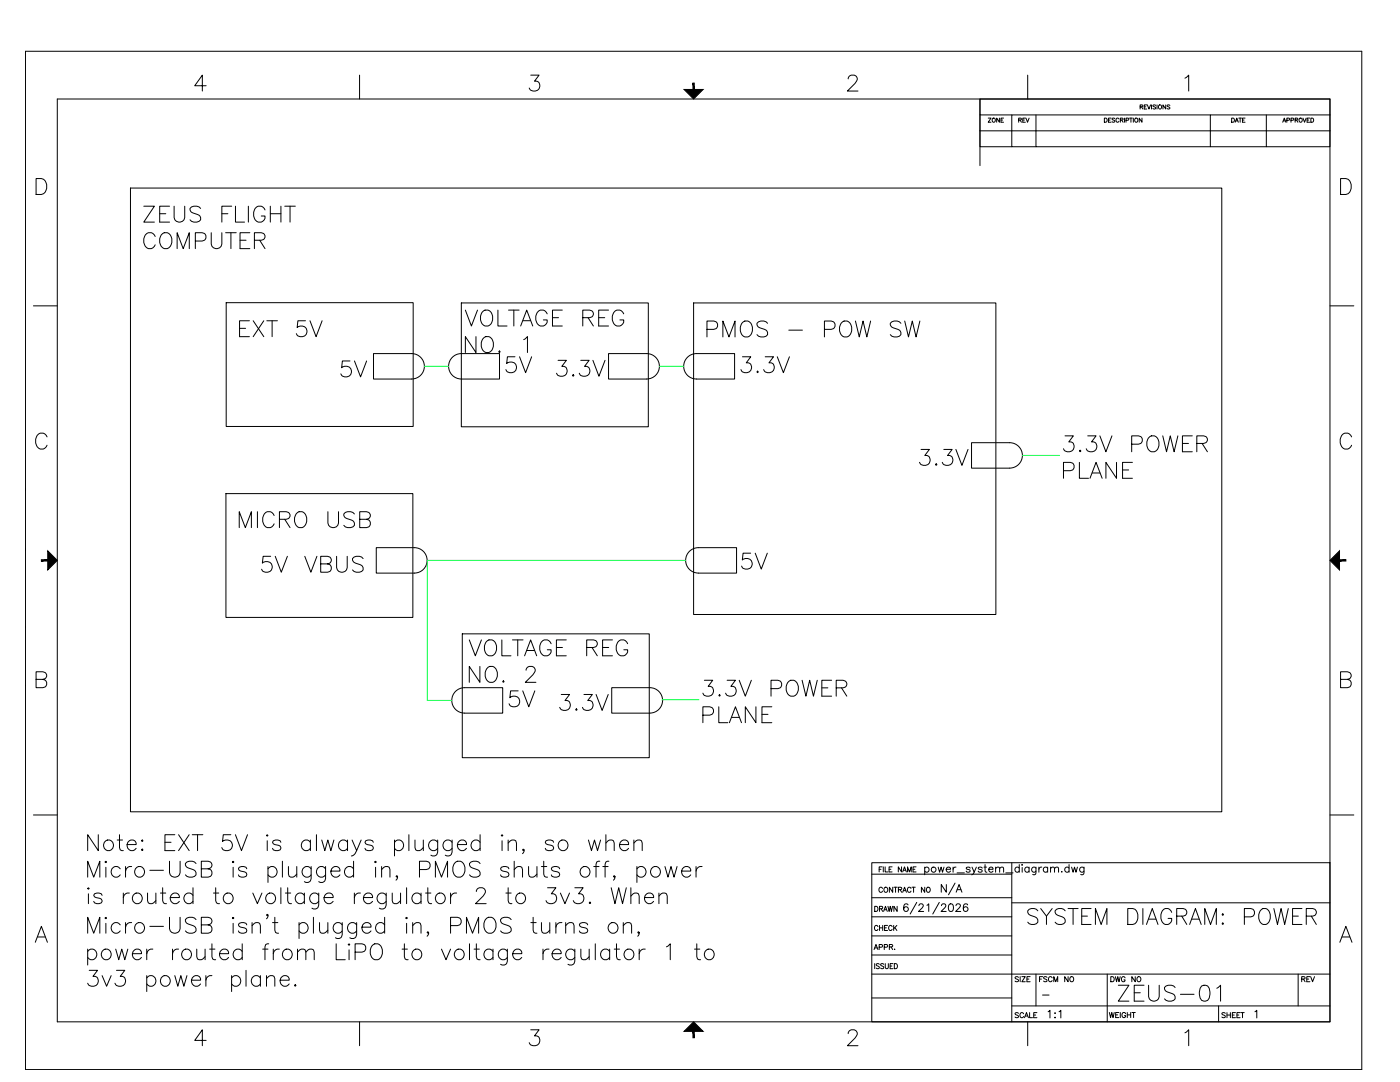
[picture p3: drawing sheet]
<svg xmlns="http://www.w3.org/2000/svg" width="559mm" height="432mm" viewBox="0 0 559 432" stroke-linecap="round" stroke-linejoin="round" font-family="sans-serif">
<!-- layer: Title Block -->
<g fill="none" stroke="#000" stroke-width=".4">
<path d="M10.2 20.5h533.3v406.3h-533.3zM22.9 39.5h507.9v368.3h-507.9zM82.3 34.2h-4.6l3.1-4.2v6.3M143.5 30v9.5M211.8 30h3.4l-1.9 2.4a2.04 2.04 0 0 1 2.2 2.3 2.04 2.04 0 0 1-2.7 1.6l-1-.3-.6-.9M338.5 31.5a1.53 1.53 0 0 1 1.3-1.5h1.2a1.54 1.54 0 0 1 .9 2.4l-3.7 3.9h4.3M391.1 39.5v26.6M410.2 30v9.5M473 31.2l1.5-1.2v6.3M403.8 45.9h-12.7v-6.4h139.7v6.4h-47.7v12.7h22.3M413.5 45.9v12.7h69.6M440.8 47.1h.6a.88 .88 0 0 1 .5 .9 .88 .88 0 0 1-.5 .8h-.6z"/>
<path d="M442.5 47.9h.6M443.5 47.1h-1v1.7h1M445 47.4l-1-.2-.1 .5 .9 .4 .2 .4-.4 .3-.7-.3M446.6 47.5a.61 .61 0 0 0-.7-.4 .61 .61 0 0 0-.5 .6v.4a.61 .61 0 0 0 .5 .7 .61 .61 0 0 0 .7-.4M447.2 47.9l.9-.1 .1-.5-1-.2v1.7M447.7 47.9l.6 .9M448.8 47.1v1.7M449.4 48l1-.1 .1-.6-1.1-.2v1.7M450.9 47.1h1.1M451.4 47.1v1.7M452.4 47.1v1.7M455.1 42.6h.9l.1-.6-1-.1v1.6"/>
<path d="M455.6 42.6l.6 .9M455.8 47.1v1.7l-1.1-1.7v1.7M456.7 42.6h.7M457.7 41.9h-1v1.6h1M458 41.9l.6 1.6 .6-1.6M459.6 41.9v1.6M461.3 42.1l-.4-.2-.7 .2 1.1 .9-.4 .5-.7-.2M461.8 41.9v1.6M465.3 41.9v1.6l-1.1-1.6v1.6M466.9 42.1l-.9-.2-.1 .5 .9 .4 .1 .5-.4 .2-.7-.2M483.1 45.9h-79.3v12.7h9.7M505.4 45.9v12.7h25.4v-6.4h-139.7v6.4h12.7"/>
<path d="M14.4 71.3h2.1a3.4 3.4 0 0 1 2.2 3.1 3.4 3.4 0 0 1-2.2 3.2h-2.1zM535.1 71.3h2.1a3.4 3.4 0 0 1 2.2 3.1 3.4 3.4 0 0 1-2.2 3.2h-2.1zM13.3 122.1h9.6M530.8 122.1h9.6M18.8 174.4a2.34 2.34 0 0 0-2.7-1.6 2.34 2.34 0 0 0-1.9 2.5 2.93 2.93 0 0 0 3.1 3.9l1.2-.9 .3-.6M539.5 174.4a2.34 2.34 0 0 0-2.7-1.6 2.34 2.34 0 0 0-1.9 2.5 2.93 2.93 0 0 0 3.1 3.9l1.2-.9 .3-.6M10.1 194.9v.7M10.1 218.9v.6M10.1 250.1l.1 .2M10.1 273.7h.1M14.4 271.1h2.7l.9-.3a1.45 1.45 0 0 0 0-2.4l-.9-.3h-2.7v6.3h2.7a1.66 1.66 0 0 0 1.6-1.6 1.66 1.66 0 0 0-1.6-1.7M535.1 271.1h2.7l.9-.3a1.48 1.48 0 0 0 0-2.4l-.9-.3h-2.7v6.3h2.7a1.66 1.66 0 0 0 1.6-1.6 1.66 1.66 0 0 0-1.6-1.7"/>
<path d="M13.3 325.2h9.6M530.8 325.2h9.6M348 344.3h182.8v63.5h-182.8zM348 358.3h55.8M348 348.9h55.8M350.9 346.9h.7M352.1 345.9h-1.2v2.1M352.6 345.9v2.1M353.3 345.9v2.1h1.1M354.9 346.9h.7M356.1 345.9h-1.2v2.1h1.2M359.8 345.9v2.1l-1.3-2.1v2.1"/>
<path d="M360.3 348l.7-2.1 .8 2.1M360.6 347.3h.9M362.2 348v-2.1l.8 2.1 .7-2.1v2.1M364.4 346.9h.8M365.6 345.9h-1.2v2.1h1.2M403.8 344.3v63.5M14.1 376l2.4-6.3 2.4 6.3M15 373.9h3M348 365.9h55.8M348 373.5h55.8M403.8 360.3h127M534.8 376l2.4-6.3 2.4 6.3"/>
<path d="M535.7 373.9h3M348 381.1h55.8M348 398.3h55.8M348 388.7h182.8M413.5 388.7v12.7M441.9 388.7v19.1M518.1 388.7v12.7M82.3 415.2h-4.6l3.1-4.2v6.3M143.5 407.8v9.5M211.8 411h3.4l-1.9 2.4a2.03 2.03 0 0 1 2.2 2.3 2.03 2.03 0 0 1-2.7 1.6l-1-.3-.6-.9M338.5 412.5a1.58 1.58 0 0 1 1.3-1.5h1.2a1.57 1.57 0 0 1 .9 2.4l-3.7 3.9h4.3M403.8 401.4h127"/>
<path d="M410.2 407.8v9.5M473 412.2l1.5-1.2v6.3M500.9 403.8l.7-.6v3M10.1 422.8l.1 .4"/>
<circle cx="453.5" cy="47.9" r=".75"/>
<circle cx="463" cy="42.6" r=".75"/>
</g>
<g fill="#000" stroke="#000" stroke-width=".4">
<path d="M273 35.7h7.7l-3.9 3.8zM19.1 219.8l3.8 3.8-3.8 3.8zM530.8 223.6l3.9-3.8v7.6zM276.8 407.8l3.9 3.8h-7.7z"/>
<path d="M276.6 33.2l.5 2.5v-2.5zM276.6 33.2l.5 2.5h-.5z"/>
<path d="M16.5 223.4v.5l2.6-.5zM16.5 223.9l2.6-.5v.5z"/>
<path d="M534.7 223.9h2.5v-.5zM534.7 223.4h2.5l-2.5 .5z"/>
<path d="M276.6 411.6v2.5h.5zM276.6 411.6h.5v2.5z"/>
</g>
<!-- layer: 0 -->
<g fill="none" stroke="#000" stroke-width=".4">
<path d="M52.1 75h435.6v249h-435.6zM57.4 82.3h4.2l-4.2 6.3h4.2M61.9 94.4a2.34 2.34 0 0 0-2.6-1.5 2.34 2.34 0 0 0-1.9 2.4 2.93 2.93 0 0 0 3 3.9l.6-.3 .9-1.2M63.7 85.3h2.5M64.4 93.8a2.35 2.35 0 0 1 2.6-.8 2.35 2.35 0 0 1 1.6 2.3 2.93 2.93 0 0 1-3 3.9 3.7 3.7 0 0 1-1.2-5.4zM67.7 82.3h-4v6.3h4M69.5 82.3v4.5a2.14 2.14 0 0 0 2.1 1.9 2.14 2.14 0 0 0 2.1-1.9v-4.5M70.7 99.2v-6.3l2.4 6.3 2.5-6.3v6.3M78 96.2h2.7a1.66 1.66 0 0 0 1.6-1.7 1.66 1.66 0 0 0-1.6-1.6h-2.7v6.3M80.1 83.2a2.83 2.83 0 0 0-4.3 0 1.59 1.59 0 0 0 1.3 1.8l1.8 .6a1.52 1.52 0 0 1 1.1 1.2 1.52 1.52 0 0 1-.5 1.5 2.87 2.87 0 0 1-3.7-.6M84.3 92.9v4.5a2.14 2.14 0 0 0 2.1 1.8 2.14 2.14 0 0 0 2.1-1.8v-4.5M88.5 85.3h2.5"/>
<path d="M90.1 92.9h4.2M92.2 92.9v6.3M92.5 82.3h-4v6.3M94 82.3v6.3h3.6M95.8 95.9h2.4M99.1 82.3v6.3M99.7 92.9h-3.9v6.3h3.9M101.5 95.9h2.8l.9-.3a1.48 1.48 0 0 0 0-2.4l-.9-.3h-2.8v6.3M103.7 95.9l2.1 3.3M105.8 83.8a2.33 2.33 0 0 0-2.7-1.5 2.33 2.33 0 0 0-1.9 2.4 2.76 2.76 0 0 0 .6 3 2.76 2.76 0 0 0 3.1 .6l.9-1.2v-.9h-1.5M107.9 85.3h4.2M107.9 82.3v6.3"/>
<path d="M112.1 82.3v6.3M113.7 82.3h4.2M115.8 82.3v6.3M90.3 120.8h74.6v49.4h-74.6zM184.1 120.9h74.7v49.4h-74.7zM185.7 123.8l2.5 6.3 2.4-6.3M190 134.3v6.4l-4.3-6.4v6.4M192.4 124.7a2.34 2.34 0 0 1 2.7-.9 2.34 2.34 0 0 1 1.5 2.4 2.76 2.76 0 0 1-.6 3 2.76 2.76 0 0 1-3 .6 3.9 3.9 0 0 1-.6-5.1zM193.3 134.6a2.41 2.41 0 0 1 3.6 2.2 2.76 2.76 0 0 1-.6 3 2.76 2.76 0 0 1-3 .6 3.9 3.9 0 0 1 0-5.8zM198.7 123.8v6.3h3.7M203 123.8h4.2M205.1 123.8v6.3"/>
<path d="M207.8 130.1l2.4-6.3 2.4 6.3M208.7 128h3M209 135.5l1.5-1.2v6.4M218.4 125.3a2.34 2.34 0 0 0-2.7-1.6 2.34 2.34 0 0 0-1.8 2.5 2.93 2.93 0 0 0 3 3.9 2.18 2.18 0 0 0 1.5-2.4h-1.5M220.5 126.8h2.4M224.4 123.8h-3.9v6.3h3.9M232.6 126.8h2.7l.9-.3a1.48 1.48 0 0 0 0-2.4l-.9-.3h-2.7v6.3M234.7 126.8l2.1 3.3M239 126.8h2.4M242.9 123.8h-3.9v6.3h3.9M248.9 125.3a2.34 2.34 0 0 0-2.6-1.6 2.34 2.34 0 0 0-1.9 2.5 2.93 2.93 0 0 0 3 3.9 2.18 2.18 0 0 0 1.5-2.4h-1.5M276.8 120.9h120.7v124.3h-120.7z"/>
<path d="M149.1 141.1h15.2a5.1 5.1 0 0 1 5.1 5.1 5.1 5.1 0 0 1-5.1 5.1h-15.2zM180.9 142.3a5 5 0 0 1 3.2-1.2h15.3v10.2h-15.3a5.1 5.1 0 0 1-4.7-3.4 5.1 5.1 0 0 1 1.5-5.6zM242.9 141.1h15.2a5.1 5.1 0 0 1 5.1 5.1 5.1 5.1 0 0 1-5.1 5.1h-15.2zM274.1 142.9l.6-.6a5 5 0 0 1 3.3-1.2h15.2v10.2h-15.2a5.1 5.1 0 0 1-4.6-3 5.1 5.1 0 0 1 .7-5.4zM387.8 176.7h15.2a5.1 5.1 0 0 1 5.1 5.1 5.1 5.1 0 0 1-5.1 5h-15.2zM425.1 173.9h3.3l-1.8 2.5a2.04 2.04 0 0 1 2.2 2.3 2.04 2.04 0 0 1-2.8 1.6l-.9-.3-.6-.9M430.8 180l.3-.3 .3 .3-.3 .3zM434.2 173.9h3.3l-1.8 2.5a2.04 2.04 0 0 1 2.1 2.3 2.04 2.04 0 0 1-2.7 1.6l-.9-.3-.6-.9M439 173.9l2.4 6.4 2.4-6.4M451.7 177.3h2.7a1.66 1.66 0 0 0 1.6-1.7 1.66 1.66 0 0 0-1.6-1.7h-2.7v6.4M458.4 174.9a2.34 2.34 0 0 1 2.6-.9 2.34 2.34 0 0 1 1.6 2.4 2.76 2.76 0 0 1-.6 3 2.76 2.76 0 0 1-3 .6 3.9 3.9 0 0 1-.6-5.1zM464.1 173.9l1.5 6.4 1.5-6.4 1.5 6.4 1.5-6.4"/>
<path d="M472 177h2.4M475.9 173.9h-3.9v6.4h3.9M477.7 177h2.7l.9-.4a1.48 1.48 0 0 0 0-2.4l-.9-.3h-2.7v6.4M479.8 177l2.1 3.3M90.2 197h74.6v49.4h-74.6zM424.5 187.8h2.7a1.66 1.66 0 0 0 1.6-1.6 1.66 1.66 0 0 0-1.6-1.7h-2.7v6.4M430.8 184.5v6.4h3.7M435.1 190.9l2.4-6.4 2.4 6.4M436 188.8h3M445.7 184.5v6.4l-4.3-6.4v6.4M448.1 187.6h2.4M452 184.5h-3.9v6.4h3.9"/>
<path d="M150.2 218.6h15.2a5.1 5.1 0 0 1 5.1 5 5.1 5.1 0 0 1-5.1 5.1h-15.2zM274.9 220.4l.6-.6a5 5 0 0 1 3.3-1.2h15.2v10.1h-15.2a5.1 5.1 0 0 1-4.7-2.9 5.1 5.1 0 0 1 .8-5.4zM184.5 253h74.7v49.4h-74.7zM187.3 255.4l2.4 6.3 2.5-6.3M194 256.3a2.34 2.34 0 0 1 2.6-.9 2.34 2.34 0 0 1 1.6 2.4 2.78 2.78 0 0 1-.6 3 2.78 2.78 0 0 1-3 .6 4 4 0 0 1-.6-5.1zM200.3 255.4v6.3h3.6M204.5 255.4h4.3M206.7 255.4v6.3M210.3 259.6h3M220 256.9a2.33 2.33 0 0 0-2.7-1.5 2.33 2.33 0 0 0-1.9 2.4 2.78 2.78 0 0 0 .6 3 2.78 2.78 0 0 0 3.1 .6l.9-1.2v-.9h-1.6M222.1 258.4h2.4M226 255.4h-3.9v6.3h3.9"/>
<path d="M234.2 258.4h2.7l.9-.3a1.5 1.5 0 0 0 0-2.4l-.9-.3h-2.7v6.3M236.3 258.4l2.1 3.3M240.5 258.4h2.5M244.5 255.4h-4v6.3h4M250.5 256.9a2.34 2.34 0 0 0-2.6-1.5 2.34 2.34 0 0 0-1.9 2.4 2.8 2.8 0 0 0 .6 3 2.8 2.8 0 0 0 3 .6l.9-1.2v-.9h-1.5M182.1 275.6a5 5 0 0 1 3.3-1.2h15.2v10.2h-15.2a5.1 5.1 0 0 1-4.8-3.3 5.1 5.1 0 0 1 1.5-5.7zM191.5 266v6.3l-4.2-6.3v6.3M194.9 266.2a2.43 2.43 0 0 1 3.6 2.2 2.8 2.8 0 0 1-.6 3 2.8 2.8 0 0 1-3 .6 3.9 3.9 0 0 1 0-5.8zM209.4 261.7l2.4-6.3 2.4 6.3M210 267.5a1.63 1.63 0 0 1 1.2-1.5h1.2a1.56 1.56 0 0 1 .9 2.4l-3.6 3.9h4.2M244.2 274.4h15.2a5.1 5.1 0 0 1 5.1 5.1 5.1 5.1 0 0 1-5.1 5.1h-15.2zM281.1 271.5h3.4l-1.8 2.4a2.04 2.04 0 0 1 2.1 2.4 2.04 2.04 0 0 1-2.7 1.5l-1-.3-.5-.9"/>
<path d="M286.9 277.5l.3-.3 .3 .3-.3 .3zM290.2 271.5h3.3l-1.8 2.4a2.03 2.03 0 0 1 2.2 2.3 2.03 2.03 0 0 1-2.8 1.6l-.9-.3-.6-.9M295 271.5l2.5 6.3 2.4-6.3M307.7 274.8h2.8a1.68 1.68 0 0 0 1.5-1.7 1.68 1.68 0 0 0-1.5-1.6h-2.8v6.3M314.4 272.4a2.34 2.34 0 0 1 2.7-.8 2.34 2.34 0 0 1 1.6 2.3 2.78 2.78 0 0 1-.7 3 2.78 2.78 0 0 1-3 .6 3.9 3.9 0 0 1-.6-5.1zM320.2 271.5l1.5 6.3 1.5-6.3 1.5 6.3 1.5-6.3M328 274.5h2.4M331.9 271.5h-3.9v6.3h3.9M333.8 274.5h2.7l.9-.3a1.45 1.45 0 0 0 0-2.4l-.9-.3h-2.7v6.3M335.9 274.5l2.1 3.3M280.6 285.4h2.7a1.67 1.67 0 0 0 1.5-1.7 1.67 1.67 0 0 0-1.5-1.6h-2.7v6.3M286.9 282.1v6.3h3.6"/>
<path d="M291.1 288.4l2.4-6.3 2.5 6.3M292 286.3h3M301.7 282.1v6.3l-4.2-6.3v6.3M304.1 285.1h2.4M308.1 282.1h-4v6.3h4M39.2 333.1v6.4l-4.2-6.4v6.4M46.8 335.2h2.1M47.7 333.1v5.2l.3 .9 1.2 .3M50.7 337.1h3.6a1.87 1.87 0 0 0-2.1-2 1.87 1.87 0 0 0-1.5 2.5 1.94 1.94 0 0 0 1.5 1.9 1.94 1.94 0 0 0 2.1-.9M56.5 335.5l.3-.3 .3 .3-.3 .3zM56.5 339.2l.3-.3 .3 .3-.3 .3zM65.8 336.1h2.5"/>
<path d="M69.8 333.1h-4v6.4h4M71.3 333.1l4.2 6.4M75.5 333.1l-4.2 6.4M76.7 333.1h4.3M78.9 333.1v6.4M92.1 333.1h-3l-.3 2.7a2.25 2.25 0 0 1 3.4 0 2.25 2.25 0 0 1-.4 3.3 2.25 2.25 0 0 1-3.3-.8M94 333.1l2.4 6.4 2.4-6.4M106.7 333.1l.3 .3-.3 .3-.3-.3zM106.7 335.5v4M112.1 336.1a1.91 1.91 0 0 0-3.3 0l.3 .6 .6 .4 2.1 .5 .3 1a1.91 1.91 0 0 1-3.3 0M123.9 336.1a2.02 2.02 0 0 0-3-.2 2.02 2.02 0 0 0 0 2.9 2.02 2.02 0 0 0 3-.2M123.9 335.2v4.3"/>
<path d="M126.3 333.1v6.4M128.4 335.2l1.3 4.3 1.2-4.3 1.2 4.3 1.2-4.3M138.7 336.1a2.02 2.02 0 0 0-3-.2 2.02 2.02 0 0 0 0 2.9 2.02 2.02 0 0 0 3-.2M138.7 335.2v4.3M140.5 335.2l1.9 4.3 1.8-4.3M142.4 339.5a2.45 2.45 0 0 1-2.2 2.1M149 336.1a1.91 1.91 0 0 0-3.3 0l.3 .6 .6 .4 2.1 .5 .3 1a1.91 1.91 0 0 1-3.3 0M157.5 336.1a2.02 2.02 0 0 1 2.9-.2 2.02 2.02 0 0 1 0 2.9 2.02 2.02 0 0 1-2.9-.2M157.5 335.2v6.4M163.2 333.1v6.4M165.6 335.2v3.1l.3 .9 1.5 .3 1.6-1.2M169 335.2v4.3"/>
<path d="M174.7 335.2v4.9a1.65 1.65 0 0 1-1 1.4 1.65 1.65 0 0 1-1.7-.2M174.7 336.1a2.02 2.02 0 0 0-3-.2 2.02 2.02 0 0 0 0 2.9 2.02 2.02 0 0 0 3-.2M180.5 335.2v4.9a1.67 1.67 0 0 1-1 1.4 1.67 1.67 0 0 1-1.8-.2M180.5 336.1a2.03 2.03 0 0 0-3-.3 2.03 2.03 0 0 0 0 3.1 2.03 2.03 0 0 0 3-.3M182.6 337.1h3.6a1.87 1.87 0 0 0-2.2-2 1.87 1.87 0 0 0-1.4 2.5 1.94 1.94 0 0 0 1.4 1.9 1.94 1.94 0 0 0 2.2-.9M191.6 336.1a2.02 2.02 0 0 0-2.9-.2 2.02 2.02 0 0 0 0 2.9 2.02 2.02 0 0 0 2.9-.2M191.6 333.1v6.4M200.4 333.1l.3 .3-.3 .3-.3-.3zM200.4 335.5v4M202.8 336.4l1.5-1.2 1.6 .3 .2 .9v3.1M202.8 335.2v4.3M209.2 339.2l-.3 .3-.3-.3 .3-.3 .3 .3v.6l-.6 .9"/>
<path d="M221 336.1a1.91 1.91 0 0 0-3.4 0l.3 .6 .7 .4 2.1 .5 .3 1a1.91 1.91 0 0 1-3.4 0M234.9 335.2l1.2 4.3 1.2-4.3 1.2 4.3 1.2-4.3M241.8 336.4l1.5-1.2 1.5 .3 .4 .9v3.1M241.8 333.1v6.4M247.3 337.1h3.6a1.87 1.87 0 0 0-2.2-2 1.87 1.87 0 0 0-1.4 2.5 1.94 1.94 0 0 0 1.4 1.9 1.94 1.94 0 0 0 2.2-.9M253 336.4l1.5-1.2 1.5 .3 .3 .9v3.1M253 335.2v4.3M35 350v-6.3l2.4 6.3 2.4-6.3v6.3M35.3 354.3l.3 .3-.3 .3-.3-.3zM35.3 356.7v3.9M40.8 357.3a1.93 1.93 0 0 0-3.4 0l.3 .6 .6 .3 2.1 .6 .4 .9a1.93 1.93 0 0 1-3.4 0M42.3 343.7l.3 .3-.3 .3-.3-.3z"/>
<path d="M42.3 346.1v3.9M48 346.7a2.02 2.02 0 0 0-3-.3 2.02 2.02 0 0 0 0 3 2.02 2.02 0 0 0 3-.3M49.2 356.4v4.2M50.1 345.8v4.2M51.6 356.4a2.01 2.01 0 0 0-2.4 1.8M52.5 345.8a2.04 2.04 0 0 0-2.4 1.8M58.9 356.4v3l.3 .9 1.5 .3 1.5-1.2M59.8 347.3h5.4M62.2 356.4v4.2M64 356.4h2.2M64.9 354.3v5.1l.3 .9 1.2 .3M67.7 343.7v4.5a2.14 2.14 0 0 0 2.1 1.9 2.14 2.14 0 0 0 2.1-1.9v-4.5"/>
<path d="M68 358.2h3.6a1.82 1.82 0 0 0-1.8-1.9 1.82 1.82 0 0 0-1.8 1.9 2.01 2.01 0 0 0 1.1 2.3 2.01 2.01 0 0 0 2.5-.8M77 357.3a2.03 2.03 0 0 0-3-.3 2.03 2.03 0 0 0 0 3 2.03 2.03 0 0 0 3-.3M77 354.3v6.3M78.2 344.6a2.78 2.78 0 0 0-4.2 0 1.58 1.58 0 0 0 1.2 1.8l1.8 .6a1.55 1.55 0 0 1 1.2 1.2 1.55 1.55 0 0 1-.6 1.6 2.91 2.91 0 0 1-3.6-.7M80.4 346.7h2.7l.9-.3a1.45 1.45 0 0 0 0-2.4l-.9-.3h-2.7v6.3h2.7a1.66 1.66 0 0 0 1.6-1.6 1.66 1.66 0 0 0-1.6-1.7M85.2 356.4h2.1M86.1 354.3v5.1l.3 .9 1.2 .3M93.1 343.7l.3 .3-.3 .3-.3-.3zM93.1 346.1v3.9M98.5 346.7a1.91 1.91 0 0 0-3.3 0l.3 .6 .6 .3 2.1 .6 .3 .9a1.91 1.91 0 0 1-3.3 0M100.9 356.4l1.8 4.2 1.8-4.2M107 346.7a2.03 2.03 0 0 1 3-.3 2.03 2.03 0 0 1 0 3 2.03 2.03 0 0 1-3-.3"/>
<path d="M107 345.8v6.4M112.1 354.3v6.3M112.7 343.7v6.3M113.9 356.4h2.1M114.8 354.3v5.1l.3 .9 1.2 .3M115.1 345.8v3l.3 1 1.6 .2 1.5-1.2M118.5 345.8v4.2M121.5 357.3a2.03 2.03 0 0 0-3-.3 2.03 2.03 0 0 0 0 3 2.03 2.03 0 0 0 3-.3M121.5 356.4v4.2M124.2 345.8v4.8a1.65 1.65 0 0 1-1 1.5 1.65 1.65 0 0 1-1.7-.3M124.2 346.7a2.02 2.02 0 0 0-3-.3 2.02 2.02 0 0 0 0 3 2.02 2.02 0 0 0 3-.3M127.2 356.4v4.8a1.65 1.65 0 0 1-1 1.5 1.65 1.65 0 0 1-1.7-.3"/>
<path d="M127.2 357.3a2.02 2.02 0 0 0-3-.3 2.02 2.02 0 0 0 0 3 2.02 2.02 0 0 0 3-.3M129.3 358.2h3.7a1.82 1.82 0 0 0-1.8-1.9 1.82 1.82 0 0 0-1.9 1.9 2.01 2.01 0 0 0 1.2 2.3 2.01 2.01 0 0 0 2.5-.8M129.9 345.8v4.8a1.67 1.67 0 0 1-.9 1.5 1.67 1.67 0 0 1-1.8-.3M129.9 346.7a2.03 2.03 0 0 0-2.9-.3 2.03 2.03 0 0 0 0 3 2.03 2.03 0 0 0 2.9-.3M132.1 347.6h3.6a1.87 1.87 0 0 0-2.2-1.9 1.87 1.87 0 0 0-1.4 2.5 1.94 1.94 0 0 0 1.4 1.8 1.94 1.94 0 0 0 2.2-.9M141.1 346.7a2.02 2.02 0 0 0-3-.3 2.02 2.02 0 0 0 0 3 2.02 2.02 0 0 0 3-.3M141.1 343.7v6.3M141.4 356.4v4.2M143.9 356.4a2.04 2.04 0 0 0-2.5 1.8M145.1 358.2h3.6a1.88 1.88 0 0 0-2.2-1.9 1.88 1.88 0 0 0-1.4 2.5 1.96 1.96 0 0 0 1.4 1.8 1.96 1.96 0 0 0 2.2-.9M149.6 344l.3-.3 .3 .3-.3 .3zM149.9 346.1v3.9"/>
<path d="M152.3 347l1.5-1.2 1.5 .3 .3 .9v3M152.3 345.8v4.2M154.1 356.4v4.8a1.67 1.67 0 0 1-1 1.5 1.67 1.67 0 0 1-1.7-.3M154.1 357.3a2.03 2.03 0 0 0-3-.3 2.03 2.03 0 0 0 0 3 2.03 2.03 0 0 0 3-.3M156.6 356.4v3l.3 .9 1.5 .3 1.5-1.2M158.7 349.8l-.3 .2-.3-.2 .3-.4a1.17 1.17 0 0 1-.3 1.9M159.9 356.4v4.2M162.3 354.3v6.3M167.4 347h2.8a1.66 1.66 0 0 0 1.5-1.6 1.66 1.66 0 0 0-1.5-1.7h-2.8v6.3M168 357.3a2.03 2.03 0 0 0-2.9-.3 2.03 2.03 0 0 0 0 3 2.03 2.03 0 0 0 2.9-.3M168 356.4v4.2M169.9 356.4h2.1"/>
<path d="M170.8 354.3v5.1l.3 .9 1.2 .3M173.8 350v-6.3l2.4 6.3 2.4-6.3v6.3M179.8 356.4v4.2M181.3 344.6a2.34 2.34 0 0 1 2.7-.8 2.34 2.34 0 0 1 1.6 2.3 2.78 2.78 0 0 1-.6 3 2.78 2.78 0 0 1-3 .7 4 4 0 0 1-.7-5.2zM182.3 356.4a2.04 2.04 0 0 0-2.5 1.8M190.1 355.8a1.53 1.53 0 0 1 1.2-1.5h1.2a1.54 1.54 0 0 1 .9 2.4l-3.6 3.9h4.2M191.6 344.6a2.78 2.78 0 0 0-4.2 0 1.58 1.58 0 0 0 1.2 1.8l1.8 .6a1.56 1.56 0 0 1 1.2 1.2 1.56 1.56 0 0 1-.6 1.6 2.95 2.95 0 0 1-3.6-.7M201.9 356.4h2.1M202.8 354.3v5.1l.3 .9 1.2 .3M203.1 346.7a1.91 1.91 0 0 0-3.3 0l.3 .6 .6 .3 2.1 .6 .3 .9a1.91 1.91 0 0 1-3.3 0M205.2 347l1.5-1.2 1.6 .3 .3 .9v3M205.2 343.7v6.3"/>
<path d="M211 345.8v3l.3 1 1.5 .2 1.5-1.2M214.3 345.8v4.2M216.1 345.8h2.1M217 343.7v5.1l.3 1 1.3 .2M218.6 354.3h3.3l-1.8 2.4a2.04 2.04 0 0 1 2.1 2.3 2.04 2.04 0 0 1-2.8 1.6l-.8-.3-.7-.9M223.4 346.7a1.91 1.91 0 0 0-3.3 0l.3 .6 .6 .3 2.1 .6 .3 .9a1.91 1.91 0 0 1-3.3 0M223.7 356.4l1.8 4.2 1.8-4.2M229.4 354.3h3.4l-1.9 2.4a2.04 2.04 0 0 1 2.2 2.3 2.04 2.04 0 0 1-2.8 1.6l-.9-.3-.6-.9M237 345.8h2.1M239.4 343.7l-1.2 .3-.3 .9v5.1M240.6 345.8h2.1M243 343.7l-1.2 .3-.3 .9v5.1"/>
<path d="M244 354.3l1.5 6.3 1.5-6.3 1.5 6.3 1.5-6.3M245.5 349.8l-.3 .2-.4-.2 .4-.4a1.17 1.17 0 0 1-.4 1.9M251.8 357.6l1.5-1.2 1.5 .3 .3 .9v3M251.8 354.3v6.3M254.2 346.7a2.03 2.03 0 0 1 3-.3 2.03 2.03 0 0 1 0 3 2.03 2.03 0 0 1-3-.3M254.2 345.8v6.4M257.2 358.2h3.7a1.88 1.88 0 0 0-2.2-1.9 1.88 1.88 0 0 0-1.5 2.5 1.96 1.96 0 0 0 1.5 1.8 1.96 1.96 0 0 0 2.2-.9M263 357.6l1.5-1.2 1.5 .3 .3 .9v3M263 356.4v4.2M265.4 345.8l1.2 4.2 1.2-4.2 1.2 4.2 1.2-4.2M272.1 347.6h3.6a1.88 1.88 0 0 0-2.2-1.9 1.88 1.88 0 0 0-1.4 2.5 1.96 1.96 0 0 0 1.4 1.8 1.96 1.96 0 0 0 2.2-.9M277.8 345.8v4.2"/>
<path d="M280.2 345.8a2.01 2.01 0 0 0-2.4 1.8M35 372.4v-6.3l2.4 6.3 2.4-6.3v6.3M35 379.7a2.03 2.03 0 0 1 3-.3 2.03 2.03 0 0 1 0 3 2.03 2.03 0 0 1-3-.3M35 378.8v6.3M42.3 366.1l.3 .3-.3 .3-.3-.3zM42.3 368.5v3.9M46.2 378.8l1.2 4.2 1.2-4.2 1.2 4.2 1.2-4.2M48 369.1a2.02 2.02 0 0 0-3-.3 2.02 2.02 0 0 0 0 3 2.02 2.02 0 0 0 3-.3M50.1 368.2v4.2M52.5 368.2a2.04 2.04 0 0 0-2.4 1.8M58.6 378.8v4.2M59.8 369.7h5.4"/>
<path d="M61 378.8a2.04 2.04 0 0 0-2.4 1.8M67.7 366.1v4.5a2.14 2.14 0 0 0 2.1 1.8 2.14 2.14 0 0 0 2.1-1.8v-4.5M68.9 378.8v4.2M71.3 378.8a2.03 2.03 0 0 0-2.4 1.8M78.2 367a2.78 2.78 0 0 0-4.2 0 1.58 1.58 0 0 0 1.2 1.8l1.8 .6a1.55 1.55 0 0 1 1.2 1.2 1.55 1.55 0 0 1-.6 1.5 2.91 2.91 0 0 1-3.6-.6M78.5 378.8v3l.4 .9 1.5 .3 1.5-1.2M80.4 369.1h2.7l.9-.3a1.45 1.45 0 0 0 0-2.4l-.9-.3h-2.7v6.3h2.7a1.66 1.66 0 0 0 1.6-1.6 1.66 1.66 0 0 0-1.6-1.7M81.9 378.8v4.2M83.7 378.8h2.1M84.6 376.7v5.1l.3 .9 1.2 .3M93.1 366.1l.3 .3-.3 .3-.3-.3zM93.1 368.5v3.9"/>
<path d="M96.7 379.7a2.02 2.02 0 0 0-3-.3 2.02 2.02 0 0 0 0 3 2.02 2.02 0 0 0 3-.3M96.7 376.7v6.3M98.5 369.1a1.91 1.91 0 0 0-3.3 0l.3 .6 .6 .3 2.1 .6 .3 .9a1.91 1.91 0 0 1-3.3 0M100.6 369.4l1.5-1.2 1.5 .3 .3 .9v3M100.6 368.2v4.2M104.8 378.8h2.2M107 365.2l-.3 .3-.3-.3 .3-.3a1.16 1.16 0 0 1-.3 1.8M107.3 376.7l-1.2 .3-.3 .9v5.1M108.8 368.2h2.1M109.1 378.8v4.2M109.7 366.1v5.1l.3 .9 1.2 .3M111.5 378.8a2.03 2.03 0 0 0-2.4 1.8"/>
<path d="M118.8 380l1.5-1.2 1.5 .3 .3 .9v3M118.8 378.8v4.2M119.4 369.1a2.02 2.02 0 0 1 2.9-.3 2.02 2.02 0 0 1 0 3 2.02 2.02 0 0 1-2.9-.3M119.4 368.2v6.3M122.1 380l1.5-1.2 1.5 .3 .3 .9v3M125.1 366.1v6.3M127.5 368.2v3l.3 .9 1.5 .3 1.6-1.2M130.9 368.2v4.2M134.2 376.7v6.3h3.6M136.6 368.2v4.8a1.65 1.65 0 0 1-1 1.5 1.65 1.65 0 0 1-1.7-.3M136.6 369.1a2.02 2.02 0 0 0-3-.3 2.02 2.02 0 0 0 0 3 2.02 2.02 0 0 0 3-.3M139 377l.3-.3 .3 .3-.3 .2z"/>
<path d="M139.3 379.1v3.9M141.7 380h2.8a1.66 1.66 0 0 0 1.5-1.7 1.66 1.66 0 0 0-1.5-1.6h-2.8v6.3M142.4 368.2v4.8a1.67 1.67 0 0 1-1 1.5 1.67 1.67 0 0 1-1.8-.3M142.4 369.1a2.03 2.03 0 0 0-3-.3 2.03 2.03 0 0 0 0 3 2.03 2.03 0 0 0 3-.3M144.5 370h3.6a1.87 1.87 0 0 0-2.2-1.9 1.87 1.87 0 0 0-1.4 2.5 1.94 1.94 0 0 0 1.4 1.8 1.94 1.94 0 0 0 2.2-.9M148.4 377.6a2.34 2.34 0 0 1 2.7-.9 2.34 2.34 0 0 1 1.5 2.4 2.78 2.78 0 0 1-.6 3 2.78 2.78 0 0 1-3 .6 4 4 0 0 1-.6-5.1zM153.5 369.1a2.02 2.02 0 0 0-2.9-.3 2.02 2.02 0 0 0 0 3 2.02 2.02 0 0 0 2.9-.3M153.5 366.1v6.3M160.5 378.8h2.1M161.4 376.7v5.1l.3 .9 1.2 .3M162.3 366.1l.3 .3-.3 .3-.3-.3zM162.3 368.5v3.9"/>
<path d="M164.7 369.4l1.5-1.2 1.6 .3 .2 .9v3M164.7 368.2v4.2M171.1 372.1l-.3 .3-.3-.3 .3-.3 .3 .3v.6l-.6 .9M176.2 378.8l1.8 4.2 1.8-4.2M179.8 369.4h2.8a1.66 1.66 0 0 0 1.5-1.7 1.66 1.66 0 0 0-1.5-1.6h-2.8v6.3M186.2 372.4v-6.3l2.4 6.3 2.4-6.3v6.3M187.4 376.7v6.3M189.2 378.8h2.1M190.1 376.7v5.1l.3 .9 1.2 .3M193.7 367a2.34 2.34 0 0 1 2.7-.9 2.34 2.34 0 0 1 1.6 2.4 2.78 2.78 0 0 1-.6 3 2.78 2.78 0 0 1-3 .6 4 4 0 0 1-.7-5.1zM196.8 379.7a2.02 2.02 0 0 0-3-.3 2.02 2.02 0 0 0 0 3 2.02 2.02 0 0 0 3-.3M196.8 378.8v4.2"/>
<path d="M202.5 378.8v4.8a1.65 1.65 0 0 1-1 1.5 1.65 1.65 0 0 1-1.7-.3M202.5 379.7a2.02 2.02 0 0 0-3-.3 2.02 2.02 0 0 0 0 3 2.02 2.02 0 0 0 3-.3M204 367a2.79 2.79 0 0 0-4.2 0 1.58 1.58 0 0 0 1.2 1.8l1.8 .6a1.55 1.55 0 0 1 1.2 1.2 1.55 1.55 0 0 1-.6 1.5 2.91 2.91 0 0 1-3.6-.6M211.9 368.2h2.1M212.8 366.1v5.1l.3 .9 1.2 .3M216.1 368.2v3l.3 .9 1.5 .3 1.5-1.2M216.7 378.8v4.2M219.1 378.8a2.03 2.03 0 0 0-2.4 1.8M219.4 368.2v4.2M221.9 368.2v4.2M224.3 368.2a2.03 2.03 0 0 0-2.4 1.8M225.8 369.4l1.5-1.2 1.5 .3 .3 .9v3"/>
<path d="M225.8 368.2v4.2M229.4 378.8v4.8a1.67 1.67 0 0 1-1 1.5 1.67 1.67 0 0 1-1.7-.3M229.4 379.7a2.03 2.03 0 0 0-3-.3 2.03 2.03 0 0 0 0 3 2.03 2.03 0 0 0 3-.3M231.8 378.8v3l.3 .9 1.6 .3 1.5-1.2M234.6 369.1a1.91 1.91 0 0 0-3.3 0l.2 .6 .6 .3 2.2 .6 .3 .9a1.91 1.91 0 0 1-3.3 0M235.2 360.3l.3-.3 .3 .3-.3 .3zM235.2 378.8v4.2M237.6 376.7v6.3M243.3 379.7a2.02 2.02 0 0 0-2.9-.3 2.02 2.02 0 0 0 0 3 2.02 2.02 0 0 0 2.9-.3M243.3 378.8v4.2M245.2 378.8h2.1M246.1 376.7v5.1l.3 .9 1.2 .3"/>
<path d="M248.8 369.4l1.5-1.2 1.5 .3 .3 .9v3M248.8 368.2v4.2M255.1 372.1l-.3 .3-.3-.3 .3-.3a1.18 1.18 0 0 1-.3 1.8M255.1 378.8v4.2M257.5 378.8a2.03 2.03 0 0 0-2.4 1.8M266 377.9l1.5-1.2v6.3M277.2 378.8h2.1M278.1 376.7v5.1l.3 .9 1.2 .3M35.6 387.2h3.3l-1.8 2.5a2.04 2.04 0 0 1 2.2 2.3 2.04 2.04 0 0 1-2.8 1.6l-.9-.3-.6-.9M40.8 389.4l1.8 4.2 1.8-4.2M46.5 387.2h3.3l-1.8 2.5a2.04 2.04 0 0 1 2.2 2.3 2.04 2.04 0 0 1-2.8 1.6l-.9-.3-.6-.9M52.8 380.6h3.7a1.87 1.87 0 0 0-2.2-1.9 1.87 1.87 0 0 0-1.5 2.5 1.94 1.94 0 0 0 1.5 1.8 1.94 1.94 0 0 0 2.2-.9"/>
<path d="M58.6 390.3a2.03 2.03 0 0 1 3-.3 2.03 2.03 0 0 1 0 3 2.03 2.03 0 0 1-3-.3M58.6 389.4v6.3M69.8 389.4l1.2 4.2 1.2-4.2 1.2 4.2 1.2-4.2M76.4 391.2h3.7a1.82 1.82 0 0 0-1.9-2 1.82 1.82 0 0 0-1.8 2 2 2 0 0 0 1.2 2.2 2 2 0 0 0 2.5-.7M82.2 389.4v4.2M84.6 389.4a2.03 2.03 0 0 0-2.4 1.8M87.6 380.6h3.6a1.87 1.87 0 0 0-2.1-1.9 1.87 1.87 0 0 0-1.5 2.5 1.94 1.94 0 0 0 1.5 1.8 1.94 1.94 0 0 0 2.1-.9M92.4 390.3a2.03 2.03 0 0 1 3-.3 2.03 2.03 0 0 1 0 3 2.03 2.03 0 0 1-3-.3M92.4 389.4v6.3M98.2 387.2v6.4M103.9 390.3a2.02 2.02 0 0 0-2.9-.3 2.02 2.02 0 0 0 0 3 2.02 2.02 0 0 0 2.9-.3M103.9 389.4v4.2"/>
<path d="M106.4 390.6l1.5-1.2 1.5 .3 .3 .9v3M106.4 389.4v4.2M111.8 391.2h3.6a1.87 1.87 0 0 0-2.1-1.9 1.87 1.87 0 0 0-1.5 2.5 1.94 1.94 0 0 0 1.5 1.8 1.94 1.94 0 0 0 2.1-.9M117.8 393l.4 .3-.4 .3-.3-.3zM204.6 380.6h3.7a1.82 1.82 0 0 0-1.9-1.9 1.82 1.82 0 0 0-1.8 1.9 2 2 0 0 0 1.2 2.3 2 2 0 0 0 2.5-.8M220.4 380.6h3.6a1.82 1.82 0 0 0-1.8-1.9 1.82 1.82 0 0 0-1.8 1.9 2 2 0 0 0 1.1 2.3 2 2 0 0 0 2.5-.8"/>
<circle cx="43.3" cy="337.3" r="2.1"/>
<circle cx="224.7" cy="337.3" r="2.1"/>
<circle cx="54.8" cy="358.4" r="2.1"/>
<circle cx="55.7" cy="347.9" r="2.1"/>
<circle cx="91.1" cy="358.4" r="2.1"/>
<circle cx="108" cy="358.4" r="2.1"/>
<circle cx="175.8" cy="358.4" r="2.1"/>
<circle cx="207.8" cy="358.4" r="2.1"/>
<circle cx="233.5" cy="347.9" r="2.1"/>
<circle cx="261.6" cy="347.9" r="2.1"/>
<circle cx="55.7" cy="370.2" r="2.1"/>
<circle cx="244.7" cy="370.2" r="2.1"/>
<circle cx="42.4" cy="380.8" r="2.1"/>
<circle cx="66" cy="391.4" r="2.1"/>
<circle cx="74.5" cy="380.8" r="2.1"/>
<circle cx="114.7" cy="380.8" r="2.1"/>
<circle cx="166.4" cy="380.8" r="2.1"/>
<circle cx="183.3" cy="380.8" r="2.1"/>
<circle cx="251.1" cy="380.8" r="2.1"/>
<circle cx="283.1" cy="380.8" r="2.1"/>
</g>
<!-- layer: WIRE -->
<path d="M169.4 146.2h9.7M263.2 146.2h9.7M408.1 181.8h14.8M273.7 223.6h-103.2v55.9h9.8M264.1 279.3h14.9" fill="none" stroke="#00ff3f" stroke-width=".4"/>
<g font-size="10.6">
<text x="94.9" y="135.5">EXT 5V</text>
<text x="281.2" y="135.8">PMOS - POW SW</text>
<text x="201.1" y="149.9">5V</text>
<text x="294.9" y="149.9">3.3V</text>
<text x="135.1" y="151.7">5V</text>
<text x="221.2" y="151.3">3.3V</text>
<text x="366.2" y="187">3.3V</text>
<text x="94.5" y="211.7">MICRO USB</text>
<text x="103.4" y="229.7">5V VBUS</text>
<text x="295.3" y="228.2">5V</text>
<text x="202.1" y="283.3">5V</text>
<text x="222.6" y="284.7">3.3V</text>
<text x="409.2" y="370.1">SYSTEM DIAGRAM: POWER</text>
<text x="445.6" y="400.8">ZEUS-01</text>
</g>
<text font-size="8.8" x="374.6" y="358.4">N/A</text>
<text font-size="8.4" x="359.8" y="365.8">6/21/2026</text>
<text font-size="7.5" x="368.3" y="350.3">power_system_diagram.dwg</text>
<text font-size="6.6" x="417.3" y="407.5">1:1</text>
<g font-size="5.3">
<text x="350" y="357.4">CONTRACT NO</text>
<text x="348.2" y="365.1">DRAWN</text>
<text x="348.2" y="372.5">CHECK</text>
<text x="347.8" y="380.3">APPR.</text>
<text x="404.3" y="393">SIZE</text>
<text x="414.2" y="393">FSCM NO</text>
<text x="442.4" y="393">DWG NO</text>
<text x="518.6" y="393">REV</text>
<text x="404.3" y="407.5">SCALE</text>
<text x="442" y="407.5">WEIGHT</text>
<text x="486.8" y="407.5">SHEET</text>
</g>
<g font-size="4.9">
<text x="393.7" y="50.1">ZONE</text>
<text x="405.7" y="50.1">REV</text>
<text x="490.7" y="50.1">DATE</text>
<text x="511.2" y="50.1">APPROVED</text>
<text x="348.2" y="387.7">ISSUED</text>
</g>
<text font-size="2.6" x="415.2" y="398.3">-</text>
</svg>
